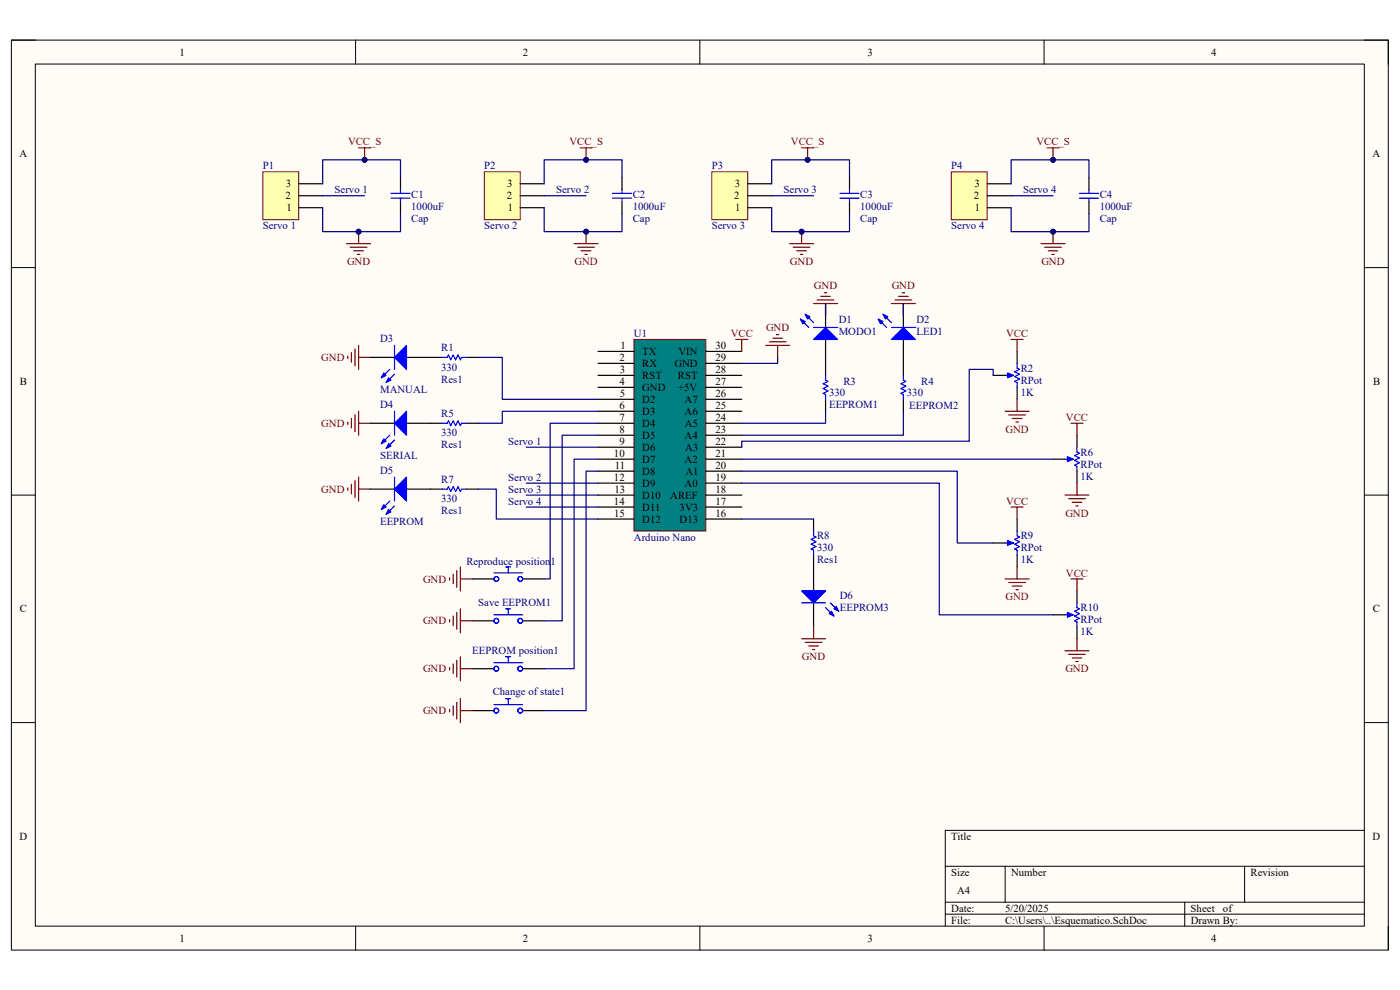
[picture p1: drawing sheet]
<svg xmlns="http://www.w3.org/2000/svg" width="297mm" height="210mm" viewBox="0 0 297 210" stroke-linecap="round" stroke-linejoin="round" font-family="sans-serif">
<path d="M2.4 8.5h292.1v193h-292.1z" fill-rule="evenodd" fill="#fffcf8"/>
<path d="M2.4 8.5h292.1v193h-292.1z" fill="none" stroke="#000" stroke-width=".21"/>
<path d="M7.5 13.6h281.9v182.9h-281.9z" fill-rule="evenodd" fill="#fffcf8"/>
<g fill="none" stroke="#000" stroke-width=".21">
<path d="M2.4 8.5h5.1M7.5 13.6h281.9v182.9h-281.9zM75.4 8.5v5.1M148.5 8.5v5.1M221.5 8.5v5.1M289.4 8.5h5.1v5.1M2.4 56.8h5.1M289.4 56.8h5.1M2.4 105h5.1M289.4 105h5.1M2.4 153.3h5.1M289.4 153.3h5.1"/>
<path d="M289.4 176.1h-88.9v20.4M75.4 196.5v5M148.5 196.5v5M200.5 183.8h88.9M200.5 191.4h88.9M200.5 193.9h88.9M213.2 183.8v7.6M221.5 196.5v5M251.3 191.4v5.1M264 183.8v7.6M294.5 196.5v5"/>
</g>
<path d="M134.5 72h15.2v40.6h-15.2z" fill-rule="evenodd" fill="#008080"/>
<path d="M134.5 72h15.2v40.6h-15.2z" fill="none" stroke="#800000" stroke-width=".21"/>
<g fill="none" stroke="#000" stroke-width=".25">
<path d="M126.9 74.5h7.6M126.9 77.1h7.6M126.9 79.6h7.6M149.7 74.5h7.7M149.7 77.1h7.7M149.7 79.6h7.7M215.8 74.5v2.6M126.9 82.2h7.6M126.9 84.7h7.6M126.9 87.2h7.6M126.9 89.8h7.6M126.9 92.3h7.6"/>
<path d="M126.9 94.9h7.6M126.9 97.4h7.6M126.9 99.9h7.6M149.7 82.2h7.7M149.7 84.7h7.7M149.7 87.2h7.7M149.7 89.8h7.7M149.7 92.3h7.7M149.7 94.9h7.7M149.7 97.4h7.7M149.7 99.9h7.7M215.8 82.2v2.5"/>
<path d="M126.9 102.5h7.6M126.9 105h7.6M126.9 107.6h7.6M126.9 110.1h7.6M149.7 102.5h7.7M149.7 105h7.7M149.7 107.6h7.7M149.7 110.1h7.7"/>
</g>
<path d="M213.2 79.6h1.3" fill="none" stroke="#00f" stroke-width=".25"/>
<path d="M213.8 79.1l1.2 .5-1.2 .5z" fill="#00f"/>
<path d="M213.8 79.1l1.2 .5-1.2 .5zM215.8 77.1v1l.5 .3-1 .5 1 .5-1 .5 1 .5-1 .5 .5 .3v1M225.9 97.4h1.3" fill="none" stroke="#00f" stroke-width=".25"/>
<path d="M210.7 79.6h2.5M228.5 92.3v2.6M228.5 99.9v2.6" fill="none" stroke="#000" stroke-width=".25"/>
<path d="M226.5 96.9l1.2 .5-1.2 .5z" fill="#00f"/>
<path d="M226.5 96.9l1.2 .5-1.2 .5zM228.5 94.9v1l.5 .2-1 .5 1 .6-1 .5 1 .5-1 .5 .5 .2v1M213.2 115.2h1.3" fill="none" stroke="#00f" stroke-width=".25"/>
<path d="M223.4 97.4h2.5M215.8 110.1v2.5M215.8 117.7v2.6" fill="none" stroke="#000" stroke-width=".25"/>
<path d="M213.8 114.7l1.2 .5-1.2 .5z" fill="#00f"/>
<path d="M213.8 114.7l1.2 .5-1.2 .5zM215.8 112.6v1.1l.5 .2-1 .5 1 .5-1 .5 1 .6-1 .5 .5 .2v1M225.9 130.4h1.3" fill="none" stroke="#00f" stroke-width=".25"/>
<path d="M210.7 115.2h2.5M228.5 125.3v2.6M228.5 133v2.5" fill="none" stroke="#000" stroke-width=".25"/>
<path d="M226.5 129.9l1.2 .5-1.2 .5z" fill="#00f"/>
<path d="M226.5 129.9l1.2 .5-1.2 .5zM228.5 127.9v1l.5 .3-1 .5 1 .5-1 .5 1 .5-1 .5 .5 .3v1" fill="none" stroke="#00f" stroke-width=".25"/>
<path d="M175.1 64.4v5.1M175.1 72v5.1M223.4 130.4h2.5" fill="none" stroke="#000" stroke-width=".25"/>
<g fill="none" stroke="#800000" stroke-width=".25">
<path d="M156.1 72h2.5M157.4 72v2.5M162.4 73.3h5.1M163.2 72.5h3.6M164 71.8h2M164.7 71h.5M165 73.3v2.5M214.5 72h2.6M215.8 72v2.5M213.2 87.2h5.1M214 88h3.6M214.8 88.8h2"/>
<path d="M215.5 89.5h.5M215.8 84.7v2.5M227.2 89.8h2.6M228.5 89.8v2.5M214.5 107.6h2.6M215.8 107.6v2.5M225.9 105h5.1M226.7 105.8h3.6M227.5 106.6h2M228.2 107.3h.5M228.5 102.5v2.5M213.2 122.8h5.1"/>
<path d="M214 123.6h3.6M214.8 124.3h2M215.5 125.1h.5M215.8 120.3v2.5M225.9 138h5.1M226.7 138.8h3.6M227.2 122.8h2.6M227.5 139.6h2M228.5 122.8v2.5M228.5 135.5v2.5M228.2 140.3h.5"/>
</g>
<path d="M172.6 72l2.5-2.5 2.6 2.5z" fill="#00f"/>
<path d="M169.8 67.7l1.8 1.8M170.8 66.7l1.8 1.8M172.6 72l2.5-2.5 2.6 2.5z" fill="none" stroke="#00f" stroke-width=".25"/>
<path d="M170.8 66.7l1 .5-.5 .5z" fill="#00f"/>
<path d="M170.8 66.7l1 .5-.5 .5z" fill="none" stroke="#00f" stroke-width=".25"/>
<path d="M169.8 67.7l1 .5-.5 .5z" fill="#00f"/>
<path d="M169.8 67.7l1 .5-.5 .5zM172.6 69.5h5.1M175.1 79.6v1l.6 .3-1.1 .5 1.1 .5-1.1 .5 1.1 .5-1.1 .5 .5 .3v1" fill="none" stroke="#00f" stroke-width=".25"/>
<path d="M175.1 77.1v2.5M191.7 64.4v5.1M191.7 72v5.1M175.1 84.7v2.5" fill="none" stroke="#000" stroke-width=".25"/>
<path d="M172.6 64.4h5.1M173.4 63.6h3.5M174.1 62.9h2.1M174.9 62.1h.5M175.1 64.4v2.5" fill="none" stroke="#800000" stroke-width=".25"/>
<path d="M191.7 69.5l2.5 2.5h-5.1z" fill="#00f"/>
<path d="M186.3 67.7l1.8 1.8M187.3 66.7l1.8 1.8M191.7 69.5l2.5 2.5h-5.1z" fill="none" stroke="#00f" stroke-width=".25"/>
<path d="M187.3 66.7l1.1 .5-.6 .5z" fill="#00f"/>
<path d="M187.3 66.7l1.1 .5-.6 .5z" fill="none" stroke="#00f" stroke-width=".25"/>
<path d="M186.3 67.7l1 .5-.5 .5z" fill="#00f"/>
<path d="M186.3 67.7l1 .5-.5 .5zM189.1 69.5h5.1M191.7 79.6v1l.5 .3-1.1 .5 1.1 .5-1.1 .5 1.1 .5-1.1 .5 .6 .3v1" fill="none" stroke="#00f" stroke-width=".25"/>
<path d="M191.7 77.1v2.5M191.7 84.7v2.5M172.6 120.3v5M172.6 127.9v5.1" fill="none" stroke="#000" stroke-width=".25"/>
<path d="M189.1 64.4h5.1M189.9 63.6h3.5M190.6 62.9h2.1M191.4 62.1h.5M191.7 64.4v2.5" fill="none" stroke="#800000" stroke-width=".25"/>
<path d="M170.1 125.3h5l-2.5 2.6z" fill="#00f"/>
<path d="M170.1 125.3h5l-2.5 2.6zM175.1 128.9l1.8 1.8M176.2 127.9l1.7 1.8" fill="none" stroke="#00f" stroke-width=".25"/>
<path d="M176.4 129.7l.5 1-1-.5z" fill="#00f"/>
<path d="M176.4 129.7l.5 1-1-.5z" fill="none" stroke="#00f" stroke-width=".25"/>
<path d="M177.4 128.7l.5 1-1-.5z" fill="#00f"/>
<path d="M93.9 75.8h1l.2-.5 .5 1 .5-1 .6 1 .5-1 .5 1 .2-.5h1M172.6 112.6v1.1l.5 .2-1 .5 1 .5-1 .5 1 .6-1 .5 .5 .2v1M170.1 127.9h5M177.4 128.7l.5 1-1-.5z" fill="none" stroke="#00f" stroke-width=".25"/>
<path d="M78.6 75.8h5.1M86.2 75.8h7.7M98.9 75.8h2.6M172.6 110.1v2.5M172.6 117.7v2.6" fill="none" stroke="#000" stroke-width=".25"/>
<path d="M73.8 75.6v.5M74.6 74.8v2M75.3 74v3.6M76.1 73.3v5.1M76.1 75.8h2.5M170.1 135.5h5M170.8 136.3h3.6M171.6 137h2M172.3 137.8h.6M172.6 133v2.5" fill="none" stroke="#800000" stroke-width=".25"/>
<path d="M83.7 75.8l2.5-2.5v5.1z" fill="#00f"/>
<path d="M82.7 78.4l-1.8 1.7M83.7 75.8l2.5-2.5v5.1zM83.7 79.4l-1.8 1.8" fill="none" stroke="#00f" stroke-width=".25"/>
<path d="M81.4 79.1l.5 .5-1 .5z" fill="#00f"/>
<path d="M81.4 79.1l.5 .5-1 .5z" fill="none" stroke="#00f" stroke-width=".25"/>
<path d="M82.4 80.1l.5 .5-1 .6z" fill="#00f"/>
<path d="M83.7 73.3v5.1M82.4 80.1l.5 .5-1 .6zM93.9 89.8h1l.2-.5 .5 1 .5-1 .6 1 .5-1 .5 1 .2-.5h1" fill="none" stroke="#00f" stroke-width=".25"/>
<path d="M78.6 89.8h5.1M86.2 89.8h7.7M98.9 89.8h2.6" fill="none" stroke="#000" stroke-width=".25"/>
<path d="M73.8 89.5v.5M74.6 88.8v2M75.3 88v3.6M76.1 87.2v5.1M76.1 89.8h2.5" fill="none" stroke="#800000" stroke-width=".25"/>
<path d="M83.7 89.8l2.5-2.6v5.1z" fill="#00f"/>
<path d="M82.7 92.3l-1.8 1.8M83.7 89.8l2.5-2.6v5.1zM83.7 93.3l-1.8 1.8" fill="none" stroke="#00f" stroke-width=".25"/>
<path d="M81.4 93.1l.5 .5-1 .5z" fill="#00f"/>
<path d="M81.4 93.1l.5 .5-1 .5z" fill="none" stroke="#00f" stroke-width=".25"/>
<path d="M82.4 94.1l.5 .5-1 .5z" fill="#00f"/>
<path d="M82.4 94.1l.5 .5-1 .5zM83.7 87.2v5.1M93.9 103.8h1l.2-.5 .5 1 .5-1 .6 1 .5-1 .5 1 .2-.5h1" fill="none" stroke="#00f" stroke-width=".25"/>
<path d="M78.6 103.8h5.1M86.2 103.8h7.7M98.9 103.8h2.6" fill="none" stroke="#000" stroke-width=".25"/>
<path d="M73.8 103.5v.5M74.6 102.7v2.1M75.3 102v3.5M76.1 101.2v5.1M76.1 103.8h2.5" fill="none" stroke="#800000" stroke-width=".25"/>
<path d="M83.7 103.8l2.5-2.6v5.1z" fill="#00f"/>
<path d="M82.7 106.3l-1.8 1.8M83.7 103.8l2.5-2.6v5.1zM83.7 107.3l-1.8 1.8" fill="none" stroke="#00f" stroke-width=".25"/>
<path d="M81.4 107.1l.5 .5-1 .5z" fill="#00f"/>
<path d="M81.4 107.1l.5 .5-1 .5z" fill="none" stroke="#00f" stroke-width=".25"/>
<path d="M82.4 108.1l.5 .5-1 .5z" fill="#00f"/>
<g fill="none" stroke="#00f" stroke-width=".25">
<path d="M82.4 108.1l.5 .5-1 .5zM83.7 101.2v5.1M104.8 121.5h6.1M104.8 130.4h6.1M107.3 120.3h1M107.3 129.2h1M107.3 139.3h1M107.8 120.3v1.2M107.8 129.2v1.2M107.8 139.3v1.3M104.8 140.6h6.1M104.8 149.5h6.1"/>
<path d="M107.3 148.2h1M107.8 148.2v1.3"/>
<circle cx="105.3" cy="131.7" r=".51"/>
<circle cx="105.3" cy="122.8" r=".51"/>
<circle cx="110.4" cy="122.8" r=".51"/>
<circle cx="110.4" cy="131.7" r=".51"/>
<circle cx="105.3" cy="141.9" r=".51"/>
<circle cx="105.3" cy="150.7" r=".51"/>
<circle cx="110.4" cy="141.9" r=".51"/>
<circle cx="110.4" cy="150.7" r=".51"/>
</g>
<path d="M100.2 122.8h4.6M100.2 131.7h4.6M110.9 122.8h4.5M110.9 131.7h4.5M100.2 141.9h4.6M100.2 150.7h4.6M110.9 141.9h4.5M110.9 150.7h4.5" fill="none" stroke="#000" stroke-width=".25"/>
<g fill="none" stroke="#800000" stroke-width=".25">
<path d="M95.4 122.6v.5M95.4 131.4v.6M96.1 121.8v2M96.1 130.7v2M96.9 121v3.6M96.9 129.9v3.6M97.7 120.3v5M97.7 129.2v5M97.7 139.3v5.1M97.7 122.8h2.5M97.7 131.7h2.5M95.4 141.6v.5"/>
<path d="M95.4 150.5v.5M96.1 140.8v2.1M96.1 149.7v2.1M96.9 140.1v3.5M96.9 149v3.5M97.7 148.2v5.1M97.7 141.9h2.5M97.7 150.7h2.5"/>
</g>
<path d="M55.8 36.4h7.6v10.2h-7.6z" fill-rule="evenodd" fill="#ffffb0"/>
<path d="M55.8 36.4h7.6v10.2h-7.6z" fill="none" stroke="#800000" stroke-width=".21"/>
<path d="M63.4 39h5.1M85 37.7v2.6M63.4 44.1h5.1M63.4 41.5h5.1M85 42.8v2.5" fill="none" stroke="#000" stroke-width=".25"/>
<path d="M82.9 41h4.1M82.9 42h4.1M85 40.3v.7M85 42v.8" fill="none" stroke="#00f" stroke-width=".25"/>
<path d="M102.7 36.4h7.7v10.2h-7.7z" fill-rule="evenodd" fill="#ffffb0"/>
<path d="M102.7 36.4h7.7v10.2h-7.7z" fill="none" stroke="#800000" stroke-width=".21"/>
<path d="M110.4 39h5M132 37.7v2.6M110.4 44.1h5M110.4 41.5h5M132 42.8v2.5" fill="none" stroke="#000" stroke-width=".25"/>
<path d="M129.9 41h4.1M129.9 42h4.1M132 40.3v.7M132 42v.8" fill="none" stroke="#00f" stroke-width=".25"/>
<path d="M151 36.4h7.6v10.2h-7.6z" fill-rule="evenodd" fill="#ffffb0"/>
<path d="M151 36.4h7.6v10.2h-7.6z" fill="none" stroke="#800000" stroke-width=".21"/>
<path d="M158.6 39h5.1M180.2 37.7v2.6M158.6 44.1h5.1M158.6 41.5h5.1M180.2 42.8v2.5" fill="none" stroke="#000" stroke-width=".25"/>
<path d="M178.2 41h4.1M178.2 42h4.1M180.2 40.3v.7M180.2 42v.8" fill="none" stroke="#00f" stroke-width=".25"/>
<path d="M201.8 36.4h7.6v10.2h-7.6z" fill-rule="evenodd" fill="#ffffb0"/>
<path d="M201.8 36.4h7.6v10.2h-7.6z" fill="none" stroke="#800000" stroke-width=".21"/>
<path d="M209.4 39h5.1M231 37.7v2.6M209.4 44.1h5.1M209.4 41.5h5.1M231 42.8v2.5" fill="none" stroke="#000" stroke-width=".25"/>
<path d="M229 41h4.1M229 42h4.1M231 40.3v.7M231 42v.8" fill="none" stroke="#00f" stroke-width=".25"/>
<path d="M73.5 51.7h5.1M74.3 52.4h3.6M75.1 53.2h2M75.8 54h.5M76.1 49.1v2.6" fill="none" stroke="#800000" stroke-width=".25"/>
<circle cx="76.1" cy="49.1" r=".51" fill="#000080"/>
<circle cx="76.1" cy="49.1" r=".51" fill="none" stroke="#000080" stroke-width=".21"/>
<path d="M121.8 51.7h5.1M122.6 52.4h3.5M123.3 53.2h2.1M124.1 54h.5M124.3 49.1v2.6" fill="none" stroke="#800000" stroke-width=".25"/>
<circle cx="124.3" cy="49.1" r=".51" fill="#000080"/>
<circle cx="124.3" cy="49.1" r=".51" fill="none" stroke="#000080" stroke-width=".21"/>
<path d="M167.5 51.7h5.1M168.3 52.4h3.5M169 53.2h2.1M169.8 54h.5M170.1 49.1v2.6" fill="none" stroke="#800000" stroke-width=".25"/>
<circle cx="170.1" cy="49.1" r=".51" fill="#000080"/>
<circle cx="170.1" cy="49.1" r=".51" fill="none" stroke="#000080" stroke-width=".21"/>
<path d="M220.9 51.7h5M221.6 52.5h3.6M222.4 53.2h2M223.1 54h.6M223.4 49.1v2.6" fill="none" stroke="#800000" stroke-width=".25"/>
<circle cx="223.4" cy="49.1" r=".51" fill="#000080"/>
<circle cx="223.4" cy="49.1" r=".51" fill="none" stroke="#000080" stroke-width=".21"/>
<path d="M76.1 31.4h2.5M77.3 31.4v2.5" fill="none" stroke="#800000" stroke-width=".25"/>
<circle cx="77.3" cy="33.9" r=".51" fill="#000080"/>
<circle cx="77.3" cy="33.9" r=".51" fill="none" stroke="#000080" stroke-width=".21"/>
<path d="M123.1 31.4h2.5M124.3 31.4v2.5" fill="none" stroke="#800000" stroke-width=".25"/>
<circle cx="124.3" cy="33.9" r=".51" fill="#000080"/>
<circle cx="124.3" cy="33.9" r=".51" fill="none" stroke="#000080" stroke-width=".21"/>
<path d="M170.1 31.4h2.5M171.3 31.4v2.5" fill="none" stroke="#800000" stroke-width=".25"/>
<circle cx="171.3" cy="33.9" r=".51" fill="#000080"/>
<circle cx="171.3" cy="33.9" r=".51" fill="none" stroke="#000080" stroke-width=".21"/>
<path d="M222.1 31.4h2.6M223.4 31.4v2.5" fill="none" stroke="#800000" stroke-width=".25"/>
<circle cx="223.4" cy="33.9" r=".51" fill="#000080"/>
<circle cx="223.4" cy="33.9" r=".51" fill="none" stroke="#000080" stroke-width=".21"/>
<g fill="none" stroke="#000080" stroke-width=".25">
<path d="M68.5 44.1v5h16.5v-3.8M68.5 41.5h8.8M101.5 75.8h5.1v8.9h20.3M165 75.8v1.3h-7.6M210.7 79.6v-1.2h-5.1v15.2h-48.2v1.3M111.6 94.9h15.3M126.9 87.2h-20.3v2.6h-5.1M126.9 89.8h-10.2v33h-1.3M126.9 92.3h-7.6v39.4h-3.9M126.9 97.4h-5.1v44.5h-6.4M126.9 99.9h-2.6v50.8h-8.9M157.4 99.9h45.7v15.3h7.6"/>
<path d="M157.4 97.4h66M175.1 87.2v2.6h-17.7M191.7 87.2v5.1h-34.3M101.5 103.8h3.8v6.3h21.6M111.6 107.6h15.3M111.6 105h15.3M111.6 102.5h15.3M157.4 110.1h15.2M157.4 102.5h41.9v27.9h24.1"/>
</g>
<circle cx="76.1" cy="49.1" r=".51" fill="#000080"/>
<circle cx="76.1" cy="49.1" r=".51" fill="none" stroke="#000080" stroke-width=".21"/>
<path d="M85 37.7v-3.8h-16.5v5.1" fill="none" stroke="#000080" stroke-width=".25"/>
<circle cx="77.3" cy="33.9" r=".51" fill="#000080"/>
<circle cx="77.3" cy="33.9" r=".51" fill="none" stroke="#000080" stroke-width=".21"/>
<path d="M115.4 44.1v5h16.6v-3.8M115.4 41.5h8.9" fill="none" stroke="#000080" stroke-width=".25"/>
<circle cx="124.3" cy="49.1" r=".51" fill="#000080"/>
<circle cx="124.3" cy="49.1" r=".51" fill="none" stroke="#000080" stroke-width=".21"/>
<path d="M132 37.7v-3.8h-16.6v5.1" fill="none" stroke="#000080" stroke-width=".25"/>
<circle cx="124.3" cy="33.9" r=".51" fill="#000080"/>
<circle cx="124.3" cy="33.9" r=".51" fill="none" stroke="#000080" stroke-width=".21"/>
<path d="M163.7 41.5h8.9M163.7 44.1v5h16.5v-3.8" fill="none" stroke="#000080" stroke-width=".25"/>
<circle cx="170.1" cy="49.1" r=".51" fill="#000080"/>
<circle cx="170.1" cy="49.1" r=".51" fill="none" stroke="#000080" stroke-width=".21"/>
<path d="M180.2 37.7v-3.8h-16.5v5.1" fill="none" stroke="#000080" stroke-width=".25"/>
<circle cx="171.3" cy="33.9" r=".51" fill="#000080"/>
<circle cx="171.3" cy="33.9" r=".51" fill="none" stroke="#000080" stroke-width=".21"/>
<path d="M214.5 44.1v5h16.5v-3.8M214.5 41.5h8.9" fill="none" stroke="#000080" stroke-width=".25"/>
<circle cx="223.4" cy="49.1" r=".51" fill="#000080"/>
<circle cx="223.4" cy="49.1" r=".51" fill="none" stroke="#000080" stroke-width=".21"/>
<path d="M231 37.7v-3.8h-16.5v5.1" fill="none" stroke="#000080" stroke-width=".25"/>
<circle cx="223.4" cy="33.9" r=".51" fill="#000080"/>
<circle cx="223.4" cy="33.9" r=".51" fill="none" stroke="#000080" stroke-width=".21"/>
<path d="M175.1 64.4v2.5M191.7 64.4v2.5" fill="none" stroke="#000080" stroke-width=".25"/>
<g font-size="2.3">
<text x="38.1" y="11.8">1</text>
<text x="110.9" y="11.8">2</text>
<text x="184" y="11.8">3</text>
<text x="256.9" y="11.8">4</text>
<text x="4.1" y="33.4">A</text>
<text x="291.2" y="33.4">A</text>
<text x="60.6" y="39.8">3</text>
<text x="107.6" y="39.8">3</text>
<text x="155.9" y="39.8">3</text>
<text x="206.7" y="39.8">3</text>
<text x="60.5" y="42.3">2</text>
<text x="60.7" y="44.8">1</text>
<text x="107.5" y="42.3">2</text>
<text x="107.7" y="44.8">1</text>
<text x="155.8" y="42.3">2</text>
<text x="156" y="44.8">1</text>
<text x="206.6" y="42.3">2</text>
<text x="206.8" y="44.8">1</text>
<text x="131.4" y="76.6">2</text>
<text x="131.6" y="74">1</text>
<text x="136.3" y="75.3">TX</text>
<text x="136.3" y="77.9">RX</text>
<text x="143.1" y="77.9">GND</text>
<text x="143.9" y="75.3">VIN</text>
<text x="151.8" y="76.6">29</text>
<text x="151.8" y="74">30</text>
<text x="4.2" y="81.7">B</text>
<text x="131.4" y="81.7">4</text>
<text x="131.5" y="79.1">3</text>
<text x="136.3" y="80.4">RST</text>
<text x="136.3" y="82.9">GND</text>
<text x="143.8" y="80.4">RST</text>
<text x="143.9" y="82.9">+5V</text>
<text x="151.8" y="81.7">27</text>
<text x="151.8" y="79.1">28</text>
<text x="291.3" y="81.7">B</text>
<text x="131.4" y="86.7">6</text>
<text x="131.4" y="89.3">7</text>
<text x="131.5" y="84.2">5</text>
<text x="136.3" y="85.5">D2</text>
<text x="136.3" y="88">D3</text>
<text x="145.2" y="88">A6</text>
<text x="145.2" y="85.5">A7</text>
<text x="151.8" y="89.3">24</text>
<text x="151.8" y="86.7">25</text>
<text x="151.8" y="84.2">26</text>
<text x="131.4" y="94.4">9</text>
<text x="131.4" y="91.8">8</text>
<text x="136.3" y="90.6">D4</text>
<text x="136.3" y="93.1">D5</text>
<text x="136.3" y="95.6">D6</text>
<text x="145.2" y="93.1">A4</text>
<text x="145.3" y="90.6">A5</text>
<text x="145.3" y="95.6">A3</text>
<text x="151.8" y="94.4">22</text>
<text x="151.8" y="91.8">23</text>
<text x="130.3" y="96.9">10</text>
<text x="130.3" y="102">12</text>
<text x="130.5" y="99.4">11</text>
<text x="136.3" y="98.2">D7</text>
<text x="136.3" y="100.7">D8</text>
<text x="145.2" y="98.2">A2</text>
<text x="145.4" y="100.7">A1</text>
<text x="151.8" y="102">19</text>
<text x="151.8" y="99.4">20</text>
<text x="151.8" y="96.9">21</text>
<text x="130.3" y="107.1">14</text>
<text x="130.3" y="104.5">13</text>
<text x="136.3" y="103.3">D9</text>
<text x="136.3" y="105.8">D10</text>
<text x="142.2" y="105.8">AREF</text>
<text x="145.2" y="103.3">A0</text>
<text x="151.8" y="107.1">17</text>
<text x="151.8" y="104.5">18</text>
<text x="130.3" y="109.6">15</text>
<text x="136.3" y="108.3">D11</text>
<text x="136.3" y="110.9">D12</text>
<text x="144.2" y="110.9">D13</text>
<text x="144.2" y="108.3">3V3</text>
<text x="151.8" y="109.6">16</text>
<text x="4.2" y="129.9">C</text>
<text x="291.3" y="129.9">C</text>
<text x="4.1" y="178.2">D</text>
<text x="201.8" y="178.2">Title</text>
<text x="291.2" y="178.2">D</text>
<text x="201.8" y="185.8">Size</text>
<text x="214.5" y="185.8">Number</text>
<text x="265.3" y="185.8">Revision</text>
<text x="203.1" y="189.6">A4</text>
<text x="201.8" y="193.4">Date:</text>
<text x="201.8" y="196">File:</text>
<text x="213.2" y="196">C:\Users\..\Esquematico.SchDoc</text>
<text x="213.2" y="193.4">5/20/2025</text>
<text x="252.6" y="193.4">Sheet</text>
<text x="252.6" y="196">Drawn By:</text>
<text x="259.5" y="193.4">of</text>
<text x="38.1" y="199.8">1</text>
<text x="110.9" y="199.8">2</text>
<text x="184" y="199.8">3</text>
<text x="256.9" y="199.8">4</text>
</g>
<g font-size="2.3" fill="#000080">
<text x="55.8" y="35.9">P1</text>
<text x="102.7" y="35.9">P2</text>
<text x="151" y="35.9">P3</text>
<text x="201.8" y="35.9">P4</text>
<text x="71" y="41">Servo 1</text>
<text x="118" y="41">Servo 2</text>
<text x="166.2" y="41">Servo 3</text>
<text x="217" y="41">Servo 4</text>
<text x="87.2" y="44.6">1000uF</text>
<text x="87.2" y="42">C1</text>
<text x="87.2" y="47.1">Cap</text>
<text x="134.2" y="44.6">1000uF</text>
<text x="134.2" y="42">C2</text>
<text x="134.2" y="47.1">Cap</text>
<text x="182.5" y="44.6">1000uF</text>
<text x="182.5" y="42">C3</text>
<text x="182.5" y="47.1">Cap</text>
<text x="233.3" y="44.6">1000uF</text>
<text x="233.3" y="42">C4</text>
<text x="233.3" y="47.1">Cap</text>
<text x="55.8" y="48.6">Servo 1</text>
<text x="102.7" y="48.6">Servo 2</text>
<text x="151" y="48.6">Servo 3</text>
<text x="201.8" y="48.6">Servo 4</text>
<text x="134.5" y="71.5">U1</text>
<text x="177.9" y="68.5">D1</text>
<text x="177.9" y="71">MODO1</text>
<text x="194.4" y="68.5">D2</text>
<text x="194.4" y="71">LED1</text>
<text x="80.6" y="72.5">D3</text>
<text x="93.6" y="74.5">R1</text>
<text x="80.6" y="83.4">MANUAL</text>
<text x="93.6" y="78.6">330</text>
<text x="93.6" y="81.2">Res1</text>
<text x="175.9" y="83.9">330</text>
<text x="178.9" y="81.7">R3</text>
<text x="192.4" y="83.9">330</text>
<text x="195.5" y="81.7">R4</text>
<text x="216.5" y="83.9">1K</text>
<text x="216.5" y="78.9">R2</text>
<text x="216.5" y="81.4">RPot</text>
<text x="80.6" y="86.5">D4</text>
<text x="93.6" y="88.5">R5</text>
<text x="175.9" y="86.5">EEPROM1</text>
<text x="192.9" y="86.7">EEPROM2</text>
<text x="93.6" y="92.6">330</text>
<text x="93.6" y="95.1">Res1</text>
<text x="107.8" y="94.4">Servo 1</text>
<text x="80.6" y="97.4">SERIAL</text>
<text x="80.6" y="100.5">D5</text>
<text x="107.8" y="102">Servo 2</text>
<text x="229.2" y="101.7">1K</text>
<text x="229.2" y="96.6">R6</text>
<text x="229.2" y="99.2">RPot</text>
<text x="93.6" y="106.6">330</text>
<text x="93.6" y="102.5">R7</text>
<text x="107.8" y="104.5">Servo 3</text>
<text x="107.8" y="107.1">Servo 4</text>
<text x="80.6" y="111.4">EEPROM</text>
<text x="93.6" y="109.1">Res1</text>
<text x="98.9" y="119.8">Reproduce position1</text>
<text x="134.5" y="114.7">Arduino Nano</text>
<text x="173.4" y="117">330</text>
<text x="173.4" y="114.4">R8</text>
<text x="173.4" y="119.5">Res1</text>
<text x="216.5" y="119.5">1K</text>
<text x="216.5" y="114.4">R9</text>
<text x="216.5" y="117">RPot</text>
<text x="101.5" y="128.7">Save EEPROM1</text>
<text x="178.2" y="127.1">D6</text>
<text x="178.2" y="129.7">EEPROM3</text>
<text x="229.2" y="129.7">R10</text>
<text x="229.2" y="134.7">1K</text>
<text x="229.2" y="132.2">RPot</text>
<text x="100.2" y="138.8">EEPROM position1</text>
<text x="104.5" y="147.4">Change of state1</text>
</g>
<g font-size="2.3" fill="#800000">
<text x="73.8" y="30.9">VCC_S</text>
<text x="120.8" y="30.9">VCC_S</text>
<text x="167.8" y="30.9">VCC_S</text>
<text x="219.9" y="30.9">VCC_S</text>
<text x="73.6" y="56.3">GND</text>
<text x="121.9" y="56.3">GND</text>
<text x="167.6" y="56.3">GND</text>
<text x="220.9" y="56.3">GND</text>
<text x="172.7" y="61.3">GND</text>
<text x="189.2" y="61.3">GND</text>
<text x="155" y="71.5">VCC</text>
<text x="162.5" y="70.2">GND</text>
<text x="213.4" y="71.5">VCC</text>
<text x="68.2" y="76.6">GND</text>
<text x="226.1" y="89.3">VCC</text>
<text x="68.2" y="90.6">GND</text>
<text x="213.3" y="91.8">GND</text>
<text x="68.2" y="104.5">GND</text>
<text x="213.4" y="107.1">VCC</text>
<text x="226" y="109.6">GND</text>
<text x="89.7" y="123.6">GND</text>
<text x="226.1" y="122.3">VCC</text>
<text x="213.3" y="127.4">GND</text>
<text x="89.7" y="132.5">GND</text>
<text x="89.7" y="142.6">GND</text>
<text x="170.1" y="140.1">GND</text>
<text x="226" y="142.6">GND</text>
<text x="89.7" y="151.5">GND</text>
</g>
</svg>
